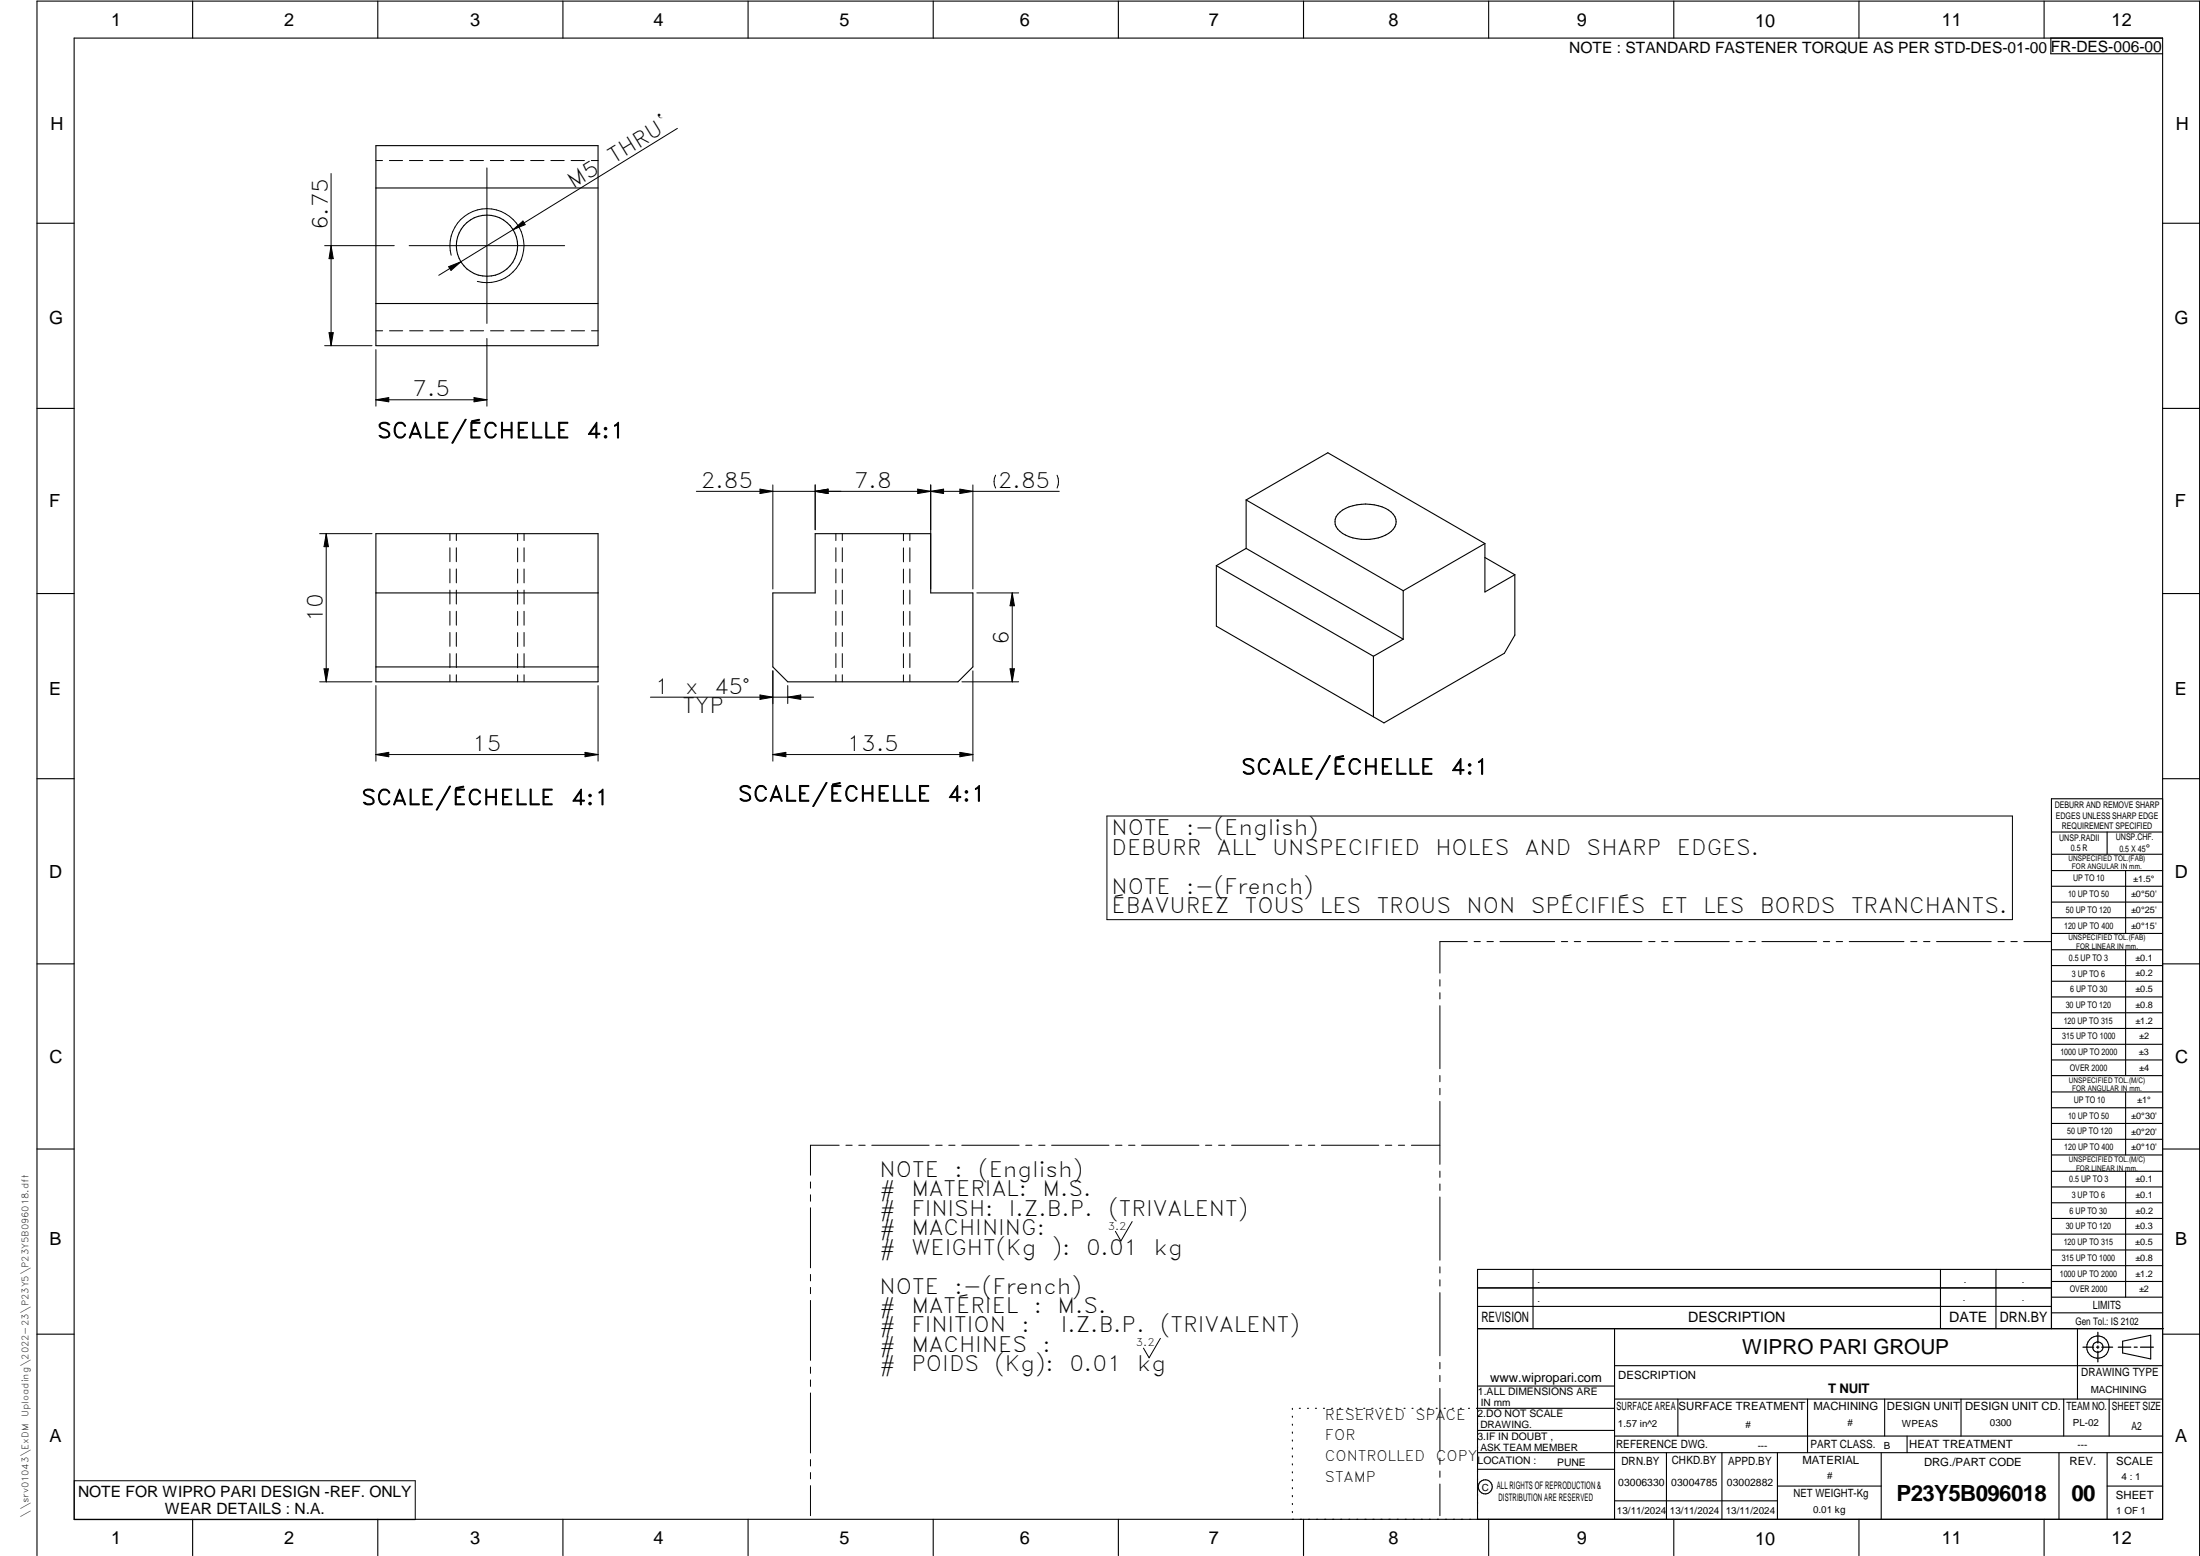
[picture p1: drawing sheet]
<svg xmlns="http://www.w3.org/2000/svg" width="594mm" height="420mm" viewBox="0 0 594 420" stroke-linecap="round" stroke-linejoin="round" font-family="sans-serif">
<g fill="none" stroke="#000" stroke-width=".3">
<path d="M20 10.3h564v400h-564zM52 .3v10M102 .3v10M152 .3v10M202 .3v10M252 .3v10M302 .3v10M352 .3v10M402 .3v10M452 .3v10M502 .3v10M552 .3v10"/>
<path d="M553.8 10.3v4.2h30.2M101.5 39.3h60v54h-60zM101.5 50.8h60M10 60.3h10M584 60.3h10M101.5 82h60M10 110.3h10M584 110.3h10M336.5 135l42.4 24.5M336.5 135l22.1-12.7 42.4 24.5M336.5 135v13.1M361.8 138.3a12 12 0 0 1 13.9 0 3.3 3.3 0 0 1-.7 5.7 12.3 12.3 0 0 1-13.2-.5 3.2 3.2 0 0 1 0-5.2z"/>
<path d="M101.5 144.1h60v40h-60zM220.1 144.1h31.2v16h11.4v20l-4 4h-46l-4-4v-20h11.4zM328.5 152.7v16.4l42.4 24.4M328.5 152.7l42.4 24.5M336.5 148.1l42.4 24.5M336.5 148.1l-8 4.6M378.9 159.5v13.1M401 146.8l-22.1 12.7M401 146.8v13.1l8.1-4.7M401 150.5l8.1 4.7M409.1 155.2v16.3l-2.9 4.9-32.5 18.8-2.8-1.7M10 160.3h10"/>
<path d="M101.5 160.1h60M370.9 177.2v16.3M378.9 172.6l-8 4.6M584 160.3h10M101.5 180.1h60M10 210.3h10M584 215.7h-30v143.1M584 210.3h10M554 224.7h30M554 230.7h30M554 235.1h30M554 239.3h30"/>
<path d="M569 224.7v6M574 235.1v17M554 243.6h30M554 247.8h30M554 252.1h30M554 256.5h30M574 256.5v33.9M10 260.3h10M554 260.7h30M554 265h30M554 269.2h30M554 273.5h30"/>
<path d="M554 277.7h30M584 260.3h10M554 282h30M554 286.2h30M554 290.4h30M554 294.9h30M554 299.1h30M574 294.9v17M10 310.3h10M554 303.4h30M554 307.6h30M554 311.9h30"/>
<path d="M554 316.3h30M574 316.3v34M584 310.3h10M554 320.5h30M554 324.8h30M554 329h30M554 333.2h30M554 337.5h30M399 358.8h185.2M399 352.8h155M399 347.8h155M414 342.8v16"/>
<path d="M436 358.8v51.5M524 342.8v16M539 342.8v16M554 341.8h30M554 346h30M554 350.3h30M554 354.5h30M554 342.8h-155v67.5M561 358.8v19M10 360.3h10M399 374.3h37M436 377.8h148"/>
<path d="M453.1 377.8v10M488.1 377.8v14.5M508.9 377.8v10M529.5 377.8v10M557.3 377.8v10M569.5 377.8v10M573.2 362.2l7.6-1.6v6.3l-7.6-1.6zM584 368.8h-148M584 360.3h10M349 380.3v.3M349 382.4v.3M349 384.6v.3"/>
<path d="M349 386.7v.3M349 388.8v.3M349 391v.3M349 393.1v.3M349 395.3v.3M349 397.4v.3M349 399.5v.3M350.9 380.3h.2M353.1 380.3h.2M355.2 380.3h.3M357.4 380.3h.3M359.6 380.3h.3"/>
<path d="M361.7 380.3h.3M363.9 380.3h.3M366.1 380.3h.3M368.3 380.3h.2M370.4 380.3h.3M372.6 380.3h.3M374.8 380.3h.3M376.9 380.3h.4M379.1 380.3h.3M381.3 380.3h.3M383.4 380.3h.4M385.6 380.3h.3"/>
<path d="M387.8 380.3h.3M390 380.3h.3M392.2 380.3h.3M394.3 380.3h.3M396.5 380.3h.3M398.7 380.3h37.3M399 396.7h37M399 392.3h185M399 386.2h37M436 387.8h148M450 392.3v18M465 392.3v18"/>
<path d="M480 392.3v18M508 392.3v18M515 387.8v4.5M556 392.3v18M569 392.3v18M52 410.3v9.7M102 410.3v9.7M152 410.3v9.7M202 410.3v9.7M252 410.3v9.7M302 410.3v9.7M349 401.7v.3"/>
<path d="M349 403.8v.4M349 406v.3M349 408.1v.3M352 410.3v9.7M402 410.3v9.7M436 405.3h44M452 410.3v9.7M480 401.3h28M502 410.3v9.7M552 410.3v9.7M569 401.3h15M10 420v-419.7h584v419.7"/>
<circle cx="131.5" cy="66.4" r="8.3"/>
<circle cx="566.5" cy="363.7" r="1.39"/>
<circle cx="566.5" cy="363.8" r="3"/>
<circle cx="401.1" cy="401.5" r="1.9"/>
</g>
<g fill="none" stroke="#000" stroke-width=".27">
<path d="M182.9 34.7l-44.3 27.3M89.4 46.9v46.4M101.5 43.3h1.8M105.1 43.3h3.6M110.6 43.3h3.6M116 43.3h3.6M121.5 43.3h3.6M127 43.3h3.5M131.5 45.3v42M132.4 43.3h3.6M137.9 43.3h3.6M143.3 43.3h3.6"/>
<path d="M148.8 43.3h3.6M154.2 43.3h3.6M159.7 43.3h1.8M87.7 66.3h18.8M89.4 66.3l.6 3.5h-1.1zM110.5 66.3h42M121.2 72l3.3-1.3-2.7 2.3zM121.8 68.9a10 10 0 0 1 8.8-12.5 10 10 0 0 1 10.8 10.8 10 10 0 0 1-12.5 8.8M138.6 62l-20.1 12.3M138.6 62l2.6-2.3 .6 1zM87.7 93.3h12.8M88.9 89.8h1.1l-.6 3.5z"/>
<path d="M101.5 89.3h1.8M101.5 94.4v15.3M105.2 89.3h3.5M110.6 89.3h3.6M116.1 89.3h3.6M121.5 89.3h3.6M127 89.3h3.6M131.5 91.4v18.3M132.5 89.3h3.6M137.9 89.3h3.6M143.3 89.3h3.6M148.8 89.3h3.6"/>
<path d="M154.3 89.3h3.6M159.7 89.3h1.8M101.5 107.9l3.5-.5v1.1zM101.5 107.9h30M128 107.4l3.5 .5-3.5 .6zM188 132.7h98M205.2 132.1l3.5 .6-3.5 .6zM208.7 130.9v28.1M220.1 132.7l3.5-.6v1.2zM220.1 130.9v12.1M247.8 132.1l7 1.2v-1.2l-7 1.2zM251.3 130.9v28.1"/>
<path d="M259.2 132.1l3.5 .6-3.5 .6zM262.7 130.9v28.1M268.9 128.3a3.8 3.8 0 0 0 0 3.5M285.4 128.3a4.1 4.1 0 0 1 0 3.5M86.3 144.1h14.2M88.1 144.1l.6 3.5h-1.2zM88.1 144.1v40M121.5 144.1v1.9M121.5 147.9v3.8M121.5 153.6v3.8M121.5 159.3v3.8M123.2 144.1v1.9"/>
<path d="M123.2 147.9v3.8M123.2 153.6v3.8M123.2 159.3v3.8M139.8 144.1v1.9M139.8 148v3.7M139.8 153.7v3.7M139.8 159.4v3.8M141.5 144.1v1.9M141.5 147.9v3.8M141.5 153.6v3.8M141.5 159.3v3.8M225.7 144.1v1.9"/>
<path d="M225.7 147.9v3.8M225.7 153.6v3.8M225.7 159.3v3.8M227.5 144.1v1.9M227.5 147.9v3.8M227.5 153.6v3.8M227.5 159.3v3.8M244 144.1v1.9M244 148v3.7M244 153.7v3.7M244 159.4v3.8M245.7 144.1v1.9"/>
<path d="M245.7 147.9v3.8M245.7 153.6v3.8M245.7 159.3v3.8M121.5 165.1v3.7M121.5 170.8v3.7M121.5 176.5v3.8M123.2 165.1v3.7M123.2 170.8v3.7M123.2 176.5v3.8M139.8 165.1v3.8M139.8 170.8v3.8M139.8 176.5v3.8"/>
<path d="M141.5 165.1v3.7M141.5 170.8v3.7M141.5 176.5v3.8M225.7 165.1v3.7M225.7 170.8v3.7M225.7 176.5v3.8M227.5 165.1v3.7M227.5 170.8v3.7M227.5 176.5v3.8M244 165.1v3.8M244 170.8v3.8M244 176.5v3.8"/>
<path d="M245.7 165.1v3.7M245.7 170.8v3.7M245.7 176.5v3.8M263.8 160.1h11.3M273.3 160.1l.6 3.5h-1.2zM273.3 160.1v24M86.3 184.1h14.2M87.5 180.6h1.2l-.6 3.5zM101.5 185.1v20.4M121.5 182.2v1.9M123.2 182.2v1.9M139.8 182.2v1.9"/>
<path d="M141.5 182.2v1.9M161.5 185.1v20.4M175.6 188.3h44.1M205.2 187.7l3.5 .6-3.5 .5zM208.7 181.1v24.4M212.7 188.3l3.5-.6v1.1zM212.7 185.1v4.9M225.7 182.2v1.9M227.5 182.2v1.9M244 182.2v1.9M245.7 182.2v1.9M259.8 184.1h15.3"/>
<path d="M262.7 181.1v24.4M272.7 180.6h1.2l-.6 3.5zM101.5 203.8l3.5-.6v1.1zM101.5 203.8h60M158 203.2l3.5 .6-3.5 .5zM208.7 203.8h54M208.7 203.8l3.5-.6v1.1zM259.2 203.2l3.5 .6-3.5 .5zM298.9 220.3h244.5v28h-244.5zM396.2 254.3h-7.4v8.5M398.1 254.3h1.6M401.5 254.3h1.8"/>
<path d="M405 254.3h14.8M421.6 254.3h1.7M425.1 254.3h1.7M428.6 254.3h14.8M445.2 254.3h1.7M448.7 254.3h1.7M452.2 254.3h14.8M468.8 254.3h1.7M472.3 254.3h1.7M475.8 254.3h14.8M492.4 254.3h1.7M495.8 254.3h1.8"/>
<path d="M499.4 254.3h14.7M516 254.3h1.6M519.4 254.3h1.8M522.9 254.3h14.8M539.5 254.3h1.7M543 254.3h1.7M546.5 254.3h7.4M388.8 264.5v1.8M388.8 268.1v1.6M388.8 271.6v17M388.8 290.4v1.7M388.8 293.9v1.7"/>
<path d="M388.8 297.4v17M218.9 319.2v1.6M226.6 309.2h-7.7v8.1M228.4 309.2h1.7M231.9 309.2h1.7M235.4 309.2h15.5M252.7 309.2h1.7M256.2 309.2h1.7M259.7 309.2h15.5M277 309.2h1.7M280.5 309.2h1.7M284 309.2h15.5"/>
<path d="M301.2 309.2h1.8M304.8 309.2h1.7M308.3 309.2h15.5M325.5 309.2h1.7M329.1 309.2h1.6M332.6 309.2h15.4M349.8 309.2h1.7M353.3 309.2h1.7M356.8 309.2h15.5M374.1 309.2h1.7M377.6 309.2h1.7M381.1 309.2h7.7"/>
<path d="M388.8 316.2v1.7M388.8 319.7v1.7M218.9 322.6v1.8M218.9 326.1v16.2M305.7 329.9l-3 5.2-1.5-2.6M388.8 323.2v17.1M218.9 344.1v1.8M218.9 347.6v1.7M218.9 351.2v16.1M388.8 342.1v1.6M388.8 345.6v1.7M388.8 349v17.1"/>
<path d="M218.9 369.1v1.7M218.9 372.6v1.8M218.9 376.1v16.2M313.3 361.4l-3 5.2-1.5-2.6M388.8 367.9v1.7M388.8 371.4v1.7M388.8 374.9v17M20.1 399.8h92v10.5h-92zM218.9 394.1v1.8M218.9 397.6v1.7M388.8 393.7v1.7M388.8 397.2v1.7"/>
<path d="M218.9 401.2v8.1M388.8 400.7v8.6"/>
</g>
<path d="M566.5 359.7v3M562.5 363.8h2.9M566.1 363.8h.7M566.5 363.4v.7M566.5 364.9v2.8M567.6 363.8h2.9M572 363.8h3.4M576.3 363.8h.8M578 363.8h3.5" fill="none" stroke="#000" stroke-width=".34"/>
<g fill="#000">
<path d="M89.4 66.3l.6 3.5h-1.1zM121.2 72l3.3-1.3-2.7 2.3zM138.6 62l2.6-2.3 .6 1zM88.9 89.8h1.1l-.6 3.5zM101.5 107.9l3.5-.5v1.1zM128 107.4l3.5 .5-3.5 .6zM205.2 132.1l3.5 .6-3.5 .6zM220.1 132.7l3.5-.6v1.2zM247.8 132.1l3.5 .6-3.5 .6zM251.3 132.7l3.5-.6v1.2zM259.2 132.1l3.5 .6-3.5 .6zM88.1 144.1l.6 3.5h-1.2z"/>
<path d="M273.3 160.1l.6 3.5h-1.2zM87.5 180.6h1.2l-.6 3.5zM205.2 187.7l3.5 .6-3.5 .5zM212.7 188.3l3.5-.6v1.1zM272.7 180.6h1.2l-.6 3.5zM101.5 203.8l3.5-.6v1.1zM158 203.2l3.5 .6-3.5 .5zM208.7 203.8l3.5-.6v1.1zM259.2 203.2l3.5 .6-3.5 .5z"/>
</g>
<g font-size="6">
<text x="512.1" y="405.2">P23Y5B096018</text>
<text x="559.4" y="405.2">00</text>
</g>
<g font-size="5.7">
<text x="165.8" y="44.2" transform="rotate(-32 165.8 44.2)">THRU`</text>
<text x="154.8" y="51" transform="rotate(-32 154.8 51)">M5</text>
<text x="88.6" y="62.2" transform="rotate(-90 88.6 62.2)">6.75</text>
<text x="111.4" y="107.1">7.5</text>
<text x="101.8" y="118.3">SCALE/ÉCHELLE</text>
<text x="158.3" y="118.3">4:1</text>
<text x="189.3" y="131.8">2.85</text>
<text x="230.6" y="131.8">7.8</text>
<text x="269.5" y="131.8">2.85</text>
<text x="87.2" y="168.1" transform="rotate(-90 87.2 168.1)">10</text>
<text x="272.5" y="174.1" transform="rotate(-90 272.5 174.1)">6</text>
<text x="176.9" y="187.4">1</text>
<text x="185" y="187.4">x</text>
<text x="192.8" y="187.4">45°</text>
<text x="184.3" y="192.6">TYP</text>
<text x="127.5" y="202.9">15</text>
<text x="228.6" y="202.9">13.5</text>
<text x="335.1" y="209.1">SCALE/ÉCHELLE</text>
<text x="391.7" y="209.1">4:1</text>
<text x="97.6" y="217.3">SCALE/ÉCHELLE</text>
<text x="154.2" y="217.3">4:1</text>
<text x="199.3" y="216.4">SCALE/ÉCHELLE</text>
<text x="255.8" y="216.4">4:1</text>
<text x="300.1" y="225.6">NOTE</text>
<text x="320.3" y="225.6">:-(English)</text>
<text x="300.1" y="230.8">DEBURR</text>
<text x="328.6" y="230.8">ALL</text>
<text x="343.5" y="230.8">UNSPECIFIED</text>
<text x="387.6" y="230.8">HOLES</text>
<text x="411.8" y="230.8">AND</text>
<text x="428.4" y="230.8">SHARP</text>
<text x="452.8" y="230.8">EDGES.</text>
<text x="300.1" y="241.3">NOTE</text>
<text x="320.3" y="241.3">:-(French)</text>
<text x="300.1" y="246.6">ÉBAVUREZ</text>
<text x="336.1" y="246.6">TOUS</text>
<text x="356.4" y="246.6">LES</text>
<text x="371.8" y="246.6">TROUS</text>
<text x="396.1" y="246.6">NON</text>
<text x="413.4" y="246.6">SPÉCIFIÉS</text>
<text x="448.5" y="246.6">ET</text>
<text x="459.9" y="246.6">LES</text>
<text x="475.2" y="246.6">BORDS</text>
<text x="499.9" y="246.6">TRANCHANTS.</text>
<text x="237.5" y="317.8">NOTE</text>
<text x="257.7" y="317.8">:</text>
<text x="264.1" y="317.8">(English)</text>
<text x="237.5" y="323">#</text>
<text x="246.1" y="323">MATERIAL:</text>
<text x="281.5" y="323">M.S.</text>
<text x="237.5" y="328.3">#</text>
<text x="246.1" y="328.3">FINISH:</text>
<text x="272.4" y="328.3">I.Z.B.P.</text>
<text x="299.3" y="328.3">(TRIVALENT)</text>
<text x="237.5" y="333.5">#</text>
<text x="246.1" y="333.5">MACHINING:</text>
<text x="237.5" y="338.8">#</text>
<text x="246.1" y="338.8">WEIGHT(Kg</text>
<text x="284" y="338.8">):</text>
<text x="293.3" y="338.8">0.01</text>
<text x="311.6" y="338.8">kg</text>
<text x="237.5" y="349.3">NOTE</text>
<text x="257.7" y="349.3">:-(French)</text>
<text x="237.5" y="354.5">#</text>
<text x="237.5" y="359.8">#</text>
<text x="246.1" y="359.8">FINITION</text>
<text x="246.1" y="354.5">MATÉRIEL</text>
<text x="275.8" y="359.8">:</text>
<text x="279.2" y="354.5">:</text>
<text x="285.6" y="354.5">M.S.</text>
<text x="286.4" y="359.8">I.Z.B.P.</text>
<text x="313.3" y="359.8">(TRIVALENT)</text>
<text x="237.5" y="365">#</text>
<text x="246.1" y="365">MACHINES</text>
<text x="281.5" y="365">:</text>
<text x="237.5" y="370.3">#</text>
<text x="246.1" y="370.3">POIDS</text>
<text x="268.5" y="370.3">(Kg):</text>
<text x="288.8" y="370.3">0.01</text>
<text x="307.1" y="370.3">kg</text>
</g>
<text font-size="5.6" x="470.5" y="365.5">WIPRO PARI GROUP</text>
<g font-size="4.9">
<text x="30" y="6.9">1</text>
<text x="76.7" y="6.9">2</text>
<text x="127" y="6.9">3</text>
<text x="176.5" y="6.9">4</text>
<text x="226.7" y="6.9">5</text>
<text x="275.4" y="6.9">6</text>
<text x="326.4" y="6.9">7</text>
<text x="375" y="6.9">8</text>
<text x="425.8" y="6.9">9</text>
<text x="473.9" y="7.3">10</text>
<text x="524.3" y="6.9">11</text>
<text x="570.2" y="6.9">12</text>
<text x="13.6" y="35.1">H</text>
<text x="587.6" y="35.1">H</text>
<text x="13.2" y="87.5">G</text>
<text x="587.2" y="87.5">G</text>
<text x="13.2" y="137">F</text>
<text x="587.2" y="137">F</text>
<text x="13.2" y="187.6">E</text>
<text x="587.2" y="187.6">E</text>
<text x="13.2" y="237">D</text>
<text x="587.2" y="237">D</text>
<text x="13.4" y="287.1">C</text>
<text x="587.4" y="287.1">C</text>
<text x="13.4" y="336.2">B</text>
<text x="587.4" y="336.2">B</text>
<text x="13.4" y="389.3">A</text>
<text x="587.4" y="389.3">A</text>
<text x="30" y="416.9">1</text>
<text x="76.7" y="416.9">2</text>
<text x="127" y="416.9">3</text>
<text x="176.5" y="416.9">4</text>
<text x="226.7" y="416.9">5</text>
<text x="275.4" y="416.9">6</text>
<text x="326.4" y="416.9">7</text>
<text x="375" y="416.9">8</text>
<text x="425.8" y="416.9">9</text>
<text x="473.9" y="417.3">10</text>
<text x="524.3" y="416.9">11</text>
<text x="570.2" y="416.9">12</text>
</g>
<g font-size="4.2">
<text x="423.7" y="14.3">NOTE : STANDARD FASTENER TORQUE AS PER STD-DES-01-00</text>
<text x="553.8" y="14">FR-DES-006-00</text>
<text x="21.1" y="404.3">NOTE FOR WIPRO PARI DESIGN -REF. ONLY</text>
<text x="44.5" y="408.8">WEAR DETAILS : N.A.</text>
</g>
<g font-size="3.9">
<text x="400" y="357.1">REVISION</text>
<text x="455.9" y="357.1">DESCRIPTION</text>
<text x="526.4" y="357.1">DATE</text>
<text x="540" y="357.1">DRN.BY</text>
<text x="357.8" y="383.3">RESERVED</text>
<text x="382.3" y="383.3">SPACE</text>
<text x="357.8" y="388.9">FOR</text>
<text x="357.8" y="394.5">CONTROLLED</text>
<text x="387.8" y="394.5">COPY</text>
<text x="357.8" y="400">STAMP</text>
</g>
<text font-size="3.6" x="493.7" y="376.1">T NUIT</text>
<text font-size="3.5" x="402.4" y="373.3">www.wipropari.com</text>
<g font-size="3.1">
<text x="565.1" y="353.5">LIMITS</text>
<text x="562" y="371.7">DRAWING TYPE</text>
<text x="437" y="372.3">DESCRIPTION</text>
<text x="436.5" y="380.8">SURFACE AREA</text>
<text x="453.3" y="380.8">SURFACE TREATMENT</text>
<text x="489.7" y="380.8">MACHINING</text>
<text x="509.5" y="380.8">DESIGN UNIT</text>
<text x="530.6" y="380.8">DESIGN UNIT CD.</text>
<text x="558" y="380.6">TEAM NO.</text>
<text x="570.3" y="380.7">SHEET SIZE</text>
<text x="575.6" y="386.1">A2</text>
<text x="436.4" y="391.1">REFERENCE DWG.</text>
<text x="437.8" y="395.5">DRN.BY</text>
<text x="451.4" y="395.4">CHKD.BY</text>
<text x="466.6" y="395.5">APPD.BY</text>
<text x="486.7" y="395.4">MATERIAL</text>
<text x="488.9" y="390.9">PART CLASS.</text>
<text x="515.6" y="390.9">HEAT TREATMENT</text>
<text x="519.6" y="395.9">DRG./PART CODE</text>
<text x="558.9" y="395.5">REV.</text>
<text x="571.4" y="395.6">SCALE</text>
<text x="484.3" y="404.2">NET WEIGHT-Kg</text>
<text x="571.4" y="404.7">SHEET</text>
</g>
<text font-size="3" x="579.5" y="230.1">°</text>
<g font-size="2.8">
<text x="299.1" y="332.1">3.2</text>
<text x="560.4" y="357.7">Gen Tol.: IS 2102</text>
<text x="306.7" y="363.6">3.2</text>
<text x="399.1" y="376.6">1.ALL DIMENSIONS ARE</text>
<text x="399" y="382.7">2.DO NOT SCALE</text>
<text x="399" y="388.7">3.IF IN DOUBT ,</text>
<text x="399" y="395.4">LOCATION :</text>
<text x="420.5" y="396">PUNE</text>
<text x="404.2" y="402">ALL RIGHTS OF REPRODUCTION &amp;</text>
<text x="437" y="401.2">03006330</text>
<text x="451.3" y="401.2">03004785</text>
<text x="466.3" y="401.2">03002882</text>
<text x="404.7" y="405.4">DISTRIBUTION ARE RESERVED</text>
</g>
<g font-size="2.7">
<text x="564.6" y="376.2">MACHINING</text>
<text x="399.9" y="379.7">IN mm</text>
<text x="399.7" y="385.7">DRAWING.</text>
<text x="436.9" y="385.4">1.57 in^2</text>
<text x="471.4" y="385.5">#</text>
<text x="498.9" y="385">#</text>
<text x="513.6" y="385.3">WPEAS</text>
<text x="537.3" y="385.1">0300</text>
<text x="559.7" y="385.1">PL-02</text>
<text x="399.7" y="391.8">ASK TEAM MEMBER</text>
<text x="474.6" y="391.2">---</text>
<text x="508.7" y="391.2">B</text>
<text x="561" y="391.1">---</text>
<text x="493.4" y="399.5">#</text>
<text x="572.8" y="399.7">4 : 1</text>
<text x="400.1" y="402.5">C</text>
<text x="436.6" y="408.7">13/11/2024</text>
<text x="450.9" y="408.8">13/11/2024</text>
<text x="466" y="408.9">13/11/2024</text>
<text x="489.6" y="408.5">0.01 kg</text>
<text x="571.4" y="408.7">1 OF 1</text>
</g>
<g font-size="2.5">
<text x="554.9" y="218.3">DEBURR AND REMOVE SHARP</text>
<text x="555.2" y="221">EDGES UNLESS SHARP EDGE</text>
<text x="556.1" y="227.1">UNSP.RADII</text>
<text x="556.8" y="223.8">REQUIREMENT SPECIFIED</text>
<text x="571.4" y="226.9">UNSP.CHF.</text>
<text x="559.2" y="229.9">0.5 R</text>
<text x="572.3" y="230.1">0.5 X 45</text>
<text x="559.8" y="238">UP TO 10</text>
<text x="576.1" y="238.1">±1.5°</text>
<text x="558.5" y="242.2">10 UP TO 50</text>
<text x="575.5" y="242.3">±0°50'</text>
<text x="557.4" y="250.7">120 UP TO 400</text>
<text x="557.9" y="246.5">50 UP TO 120</text>
<text x="575.5" y="250.7">±0°15'</text>
<text x="575.5" y="246.5">±0°25'</text>
<text x="558.7" y="259.4">0.5 UP TO 3</text>
<text x="559.5" y="263.7">3 UP TO 6</text>
<text x="576.6" y="263.6">±0.2</text>
<text x="576.6" y="259.4">±0.1</text>
<text x="559" y="267.9">6 UP TO 30</text>
<text x="576.6" y="267.9">±0.5</text>
<text x="557.8" y="272.2">30 UP TO 120</text>
<text x="576.6" y="272.2">±0.8</text>
<text x="556.9" y="280.7">315 UP TO 1000</text>
<text x="557.3" y="276.4">120 UP TO 315</text>
<text x="576.6" y="276.4">±1.2</text>
<text x="577.7" y="280.7">±2</text>
<text x="556.4" y="284.9">1000 UP TO 2000</text>
<text x="577.6" y="284.9">±3</text>
<text x="558.9" y="289.2">OVER 2000</text>
<text x="577.7" y="289.3">±4</text>
<text x="560" y="297.9">UP TO 10</text>
<text x="577.1" y="297.9">±1°</text>
<text x="558.5" y="302.1">10 UP TO 50</text>
<text x="575.5" y="302.1">±0°30'</text>
<text x="557.4" y="310.6">120 UP TO 400</text>
<text x="558.2" y="306.3">50 UP TO 120</text>
<text x="575.5" y="310.6">±0°10'</text>
<text x="575.5" y="306.4">±0°20'</text>
<text x="558.8" y="319.2">0.5 UP TO 3</text>
<text x="559.4" y="323.4">3 UP TO 6</text>
<text x="576.6" y="319.2">±0.1</text>
<text x="576.6" y="323.5">±0.1</text>
<text x="558.9" y="327.7">6 UP TO 30</text>
<text x="576.7" y="327.7">±0.2</text>
<text x="557.8" y="332">30 UP TO 120</text>
<text x="576.6" y="332">±0.3</text>
<text x="556.8" y="340.5">315 UP TO 1000</text>
<text x="557.3" y="336.3">120 UP TO 315</text>
<text x="576.6" y="336.3">±0.5</text>
<text x="576.6" y="340.5">±0.8</text>
<text x="415.2" y="346.4">.</text>
<text x="530.3" y="346.5">.</text>
<text x="545.9" y="346.4">.</text>
<text x="556.2" y="344.7">1000 UP TO 2000</text>
<text x="576.6" y="344.7">±1.2</text>
<text x="415.2" y="351.5">.</text>
<text x="530" y="351.3">.</text>
<text x="545.9" y="351.4">.</text>
<text x="558.9" y="349">OVER 2000</text>
<text x="577.6" y="349">±2</text>
</g>
<g font-size="2.4">
<text x="7.7" y="382.7" transform="rotate(-90 7.7 382.7)">Uploading\2022-23\P23Y5\P23Y5B096018.dft</text>
<text x="7.7" y="409.8" transform="rotate(-90 7.7 409.8)">\\srv01043\ExDM</text>
</g>
<g font-size="2.1">
<text x="558.5" y="232.4">UNSPECIFIED TOL.(FAB)</text>
<text x="559.5" y="234.7">FOR ANGULAR IN mm.</text>
<text x="558.6" y="253.9">UNSPECIFIED TOL.(FAB)</text>
<text x="560.7" y="256.3">FOR LINEAR IN mm.</text>
<text x="558.7" y="292.3">UNSPECIFIED TOL.(M/C)</text>
<text x="559.6" y="294.7">FOR ANGULAR IN mm.</text>
<text x="558.7" y="313.7">UNSPECIFIED TOL.(M/C)</text>
<text x="560.6" y="316.1">FOR LINEAR IN mm.</text>
</g>
</svg>
